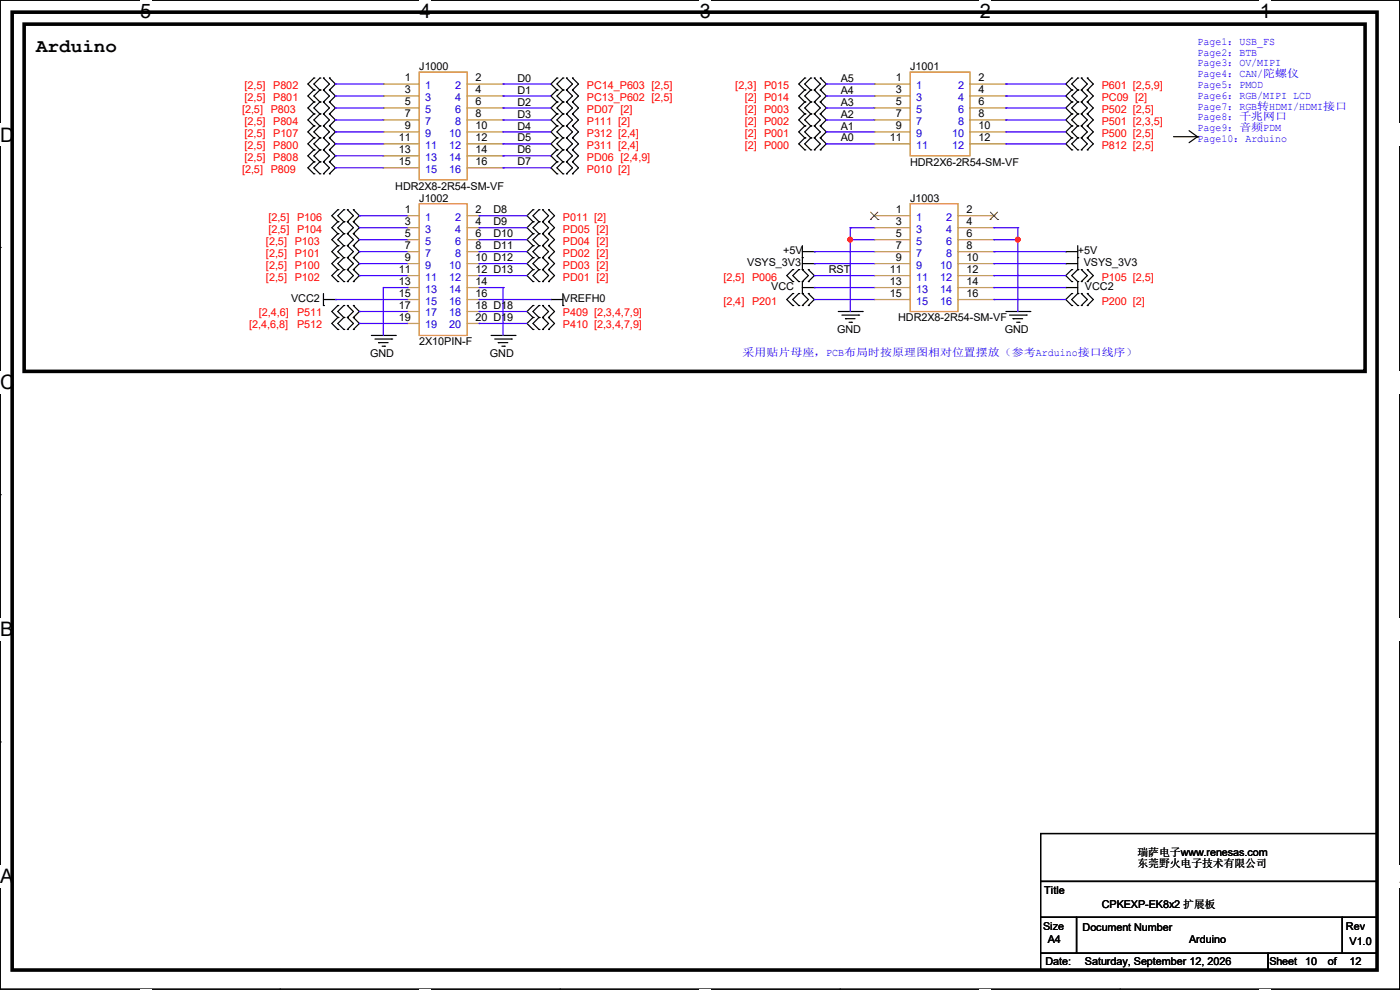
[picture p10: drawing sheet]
<svg xmlns="http://www.w3.org/2000/svg" width="297mm" height="210mm" viewBox="0 0 297 210" stroke-linecap="round" stroke-linejoin="round" font-family="sans-serif">
<path d="M0 0h297v209.8h-297z" fill="none" stroke="#000" stroke-width=".25"/>
<g fill="#fff">
<path d="M29.7 0h2.4v4.8h-2.4z"/>
<path d="M29.7 209.8h2.4v.2h-2.4z"/>
</g>
<path d="M59.4 0h.1M59.4 209.8h.1" fill="none" stroke="#000" stroke-width=".25"/>
<g fill="#fff">
<path d="M89.1 0h2.3v4.8h-2.3z"/>
<path d="M89.1 209.8h2.3v.2h-2.3z"/>
</g>
<path d="M118.8 0h.1M118.8 209.8h.1" fill="none" stroke="#000" stroke-width=".25"/>
<g fill="#fff">
<path d="M148.5 0h2.3v4.8h-2.3z"/>
<path d="M148.5 209.8h2.3v.2h-2.3z"/>
</g>
<path d="M178.2 0h.1M178.2 209.8h.1" fill="none" stroke="#000" stroke-width=".25"/>
<g fill="#fff">
<path d="M207.9 0h2.3v4.8h-2.3z"/>
<path d="M207.9 209.8h2.3v.2h-2.3z"/>
</g>
<path d="M237.6 0h.1M237.6 209.8h.1" fill="none" stroke="#000" stroke-width=".25"/>
<g fill="#fff">
<path d="M267.3 0h2.3v4.8h-2.3z"/>
<path d="M267.3 209.8h2.3v.2h-2.3z"/>
<path d="M0 26.2h3.1v4.8h-3.1z"/>
<path d="M297 26.2v4.8z"/>
<path d="M0 78.7h3.1v4.7h-3.1z"/>
<path d="M297 78.7v4.7z"/>
</g>
<path d="M0 52.5h.1M297 52.5h.1" fill="none" stroke="#000" stroke-width=".25"/>
<g fill="#fff">
<path d="M0 131.1h2.9v4.8h-2.9z"/>
<path d="M297 131.1v4.8z"/>
</g>
<path d="M0 104.9h.1M297 104.9h.1" fill="none" stroke="#000" stroke-width=".25"/>
<g fill="#fff">
<path d="M0 183.6h2.9v4.7h-2.9z"/>
<path d="M296.9 183.6h.1v4.7h-.1z"/>
</g>
<g fill="none" stroke="#000" stroke-width=".25">
<path d="M66.6 19.1h.1M66.6 16.6h.1M66.6 19.1l-1.3 1.3 1.3 1.2M66.6 16.6l-1.3 1.2 1.3 1.3M67.9 19.1h.1M67.9 16.6h.1M67.9 19.1l-1.3 1.3 1.3 1.2M67.9 16.6l-1.3 1.2 1.3 1.3M68.6 19.1h.1M68.6 16.6h.1M68.6 19.1l1.3 1.3-1.3 1.2M68.6 16.6l1.3 1.2-1.3 1.3"/>
<path d="M69.9 19.1h.1M69.9 16.6h.1M69.9 19.1l1.3 1.3-1.3 1.2M69.9 16.6l1.3 1.2-1.3 1.3M118.2 19.1h.1M118.2 16.6h.1M118.2 19.1l-1.3 1.3 1.3 1.2M118.2 16.6l-1.3 1.2 1.3 1.3M119.4 19.1h.1M119.4 16.6h.1M119.4 19.1l-1.2 1.3 1.2 1.2M119.4 16.6l-1.2 1.2 1.2 1.3"/>
<path d="M120.2 19.1h.1M120.2 16.6h.1M120.2 19.1l1.3 1.3-1.3 1.2M120.2 16.6l1.3 1.2-1.3 1.3M121.5 19.1h.1M121.5 16.6h.1M121.5 19.1l1.2 1.3-1.2 1.2M121.5 16.6l1.2 1.2-1.2 1.3M170.7 19.1h.1M170.7 16.6h.1M170.7 19.1l-1.2 1.3 1.2 1.2M170.7 16.6l-1.2 1.2 1.2 1.3"/>
<path d="M172 19.1h.1M172 16.6h.1M172 19.1l-1.3 1.3 1.3 1.2M172 16.6l-1.3 1.2 1.3 1.3M172.8 19.1h.1M172.8 16.6h.1M172.8 19.1l1.2 1.3-1.2 1.2M172.8 16.6l1.2 1.2-1.2 1.3M174 19.1h.1M174 16.6h.1M174 19.1l1.3 1.3-1.3 1.2M174 16.6l1.3 1.2-1.3 1.3"/>
<path d="M227.4 16.6h.1M227.4 19.1h.1M227.4 16.6l-1.3 1.2 1.3 1.3M227.4 19.1l-1.3 1.3 1.3 1.2M228.6 19.1h.1M228.6 16.6h.1M228.6 16.6l-1.2 1.2 1.2 1.3M228.6 19.1l-1.2 1.3 1.2 1.2M229.4 19.1h.1M229.4 16.6h.1M229.4 16.6l1.3 1.2-1.3 1.3M229.4 19.1l1.3 1.3-1.3 1.2"/>
<path d="M230.7 16.6h.1M230.7 19.1h.1M230.7 16.6l1.2 1.2-1.2 1.3M230.7 19.1l1.2 1.3-1.2 1.2M66.6 21.6h.1M66.6 24.2h.1M66.6 26.7h.1M66.6 34.3h.1M66.6 36.9h.1M66.6 29.3h.1M66.6 31.8h.1M66.6 21.6l-1.3 1.3 1.3 1.3"/>
<path d="M66.6 24.2l-1.3 1.2 1.3 1.3M66.6 34.3l-1.3 1.3 1.3 1.3M66.6 29.3l-1.3 1.2 1.3 1.3M66.6 31.8l-1.3 1.3 1.3 1.2M66.6 26.7l-1.3 1.3 1.3 1.3M67.9 24.2h.1M67.9 21.6h.1M67.9 26.7h.1M67.9 36.9h.1M67.9 34.3h.1M67.9 31.8h.1M67.9 29.3h.1"/>
<path d="M67.9 21.6l-1.3 1.3 1.3 1.3M67.9 24.2l-1.3 1.2 1.3 1.3M67.9 34.3l-1.3 1.3 1.3 1.3M67.9 29.3l-1.3 1.2 1.3 1.3M67.9 31.8l-1.3 1.3 1.3 1.2M67.9 26.7l-1.3 1.3 1.3 1.3M68.6 24.2h.1M68.6 21.6h.1M68.6 26.7h.1M68.6 36.9h.1M68.6 34.3h.1M68.6 31.8h.1"/>
<path d="M68.6 29.3h.1M68.6 21.6l1.3 1.3-1.3 1.3M68.6 24.2l1.3 1.2-1.3 1.3M68.6 34.3l1.3 1.3-1.3 1.3M68.6 29.3l1.3 1.2-1.3 1.3M68.6 31.8l1.3 1.3-1.3 1.2M68.6 26.7l1.3 1.3-1.3 1.3M69.9 21.6h.1M69.9 24.2h.1M69.9 26.7h.1M69.9 34.3h.1M69.9 36.9h.1"/>
<path d="M69.9 29.3h.1M69.9 31.8h.1M69.9 21.6l1.3 1.3-1.3 1.3M69.9 24.2l1.3 1.2-1.3 1.3M69.9 34.3l1.3 1.3-1.3 1.3M69.9 29.3l1.3 1.2-1.3 1.3M69.9 31.8l1.3 1.3-1.3 1.2M69.9 26.7l1.3 1.3-1.3 1.3M118.2 21.6h.1M118.2 24.2h.1M118.2 29.3h.1M118.2 31.8h.1"/>
<path d="M118.2 34.3h.1M118.2 26.7h.1M118.2 36.9h.1M118.2 21.6l-1.3 1.3 1.3 1.3M118.2 29.3l-1.3 1.2 1.3 1.3M118.2 31.8l-1.3 1.3 1.3 1.2M118.2 26.7l-1.3 1.3 1.3 1.3M118.2 24.2l-1.3 1.2 1.3 1.3M118.2 34.3l-1.3 1.3 1.3 1.3M119.4 21.6h.1M119.4 24.2h.1M119.4 31.8h.1"/>
<path d="M119.4 29.3h.1M119.4 34.3h.1M119.4 26.7h.1M119.4 36.9h.1M119.4 21.6l-1.2 1.3 1.2 1.3M119.4 29.3l-1.2 1.2 1.2 1.3M119.4 31.8l-1.2 1.3 1.2 1.2M119.4 26.7l-1.2 1.3 1.2 1.3M119.4 24.2l-1.2 1.2 1.2 1.3M119.4 34.3l-1.2 1.3 1.2 1.3M120.2 21.6h.1M120.2 24.2h.1"/>
<path d="M120.2 31.8h.1M120.2 29.3h.1M120.2 34.3h.1M120.2 26.7h.1M120.2 36.9h.1M120.2 21.6l1.3 1.3-1.3 1.3M120.2 29.3l1.3 1.2-1.3 1.3M120.2 31.8l1.3 1.3-1.3 1.2M120.2 26.7l1.3 1.3-1.3 1.3M120.2 24.2l1.3 1.2-1.3 1.3M120.2 34.3l1.3 1.3-1.3 1.3M121.5 21.6h.1"/>
<path d="M121.5 24.2h.1M121.5 29.3h.1M121.5 31.8h.1M121.5 34.3h.1M121.5 26.7h.1M121.5 36.9h.1M121.5 21.6l1.2 1.3-1.2 1.3M121.5 29.3l1.2 1.2-1.2 1.3M121.5 31.8l1.2 1.3-1.2 1.2M121.5 26.7l1.2 1.3-1.2 1.3M121.5 24.2l1.2 1.2-1.2 1.3M121.5 34.3l1.2 1.3-1.2 1.3"/>
<path d="M170.7 21.6h.1M170.7 24.2h.1M170.7 26.7h.1M170.7 29.3h.1M170.7 31.8h.1M170.7 21.6l-1.2 1.3 1.2 1.3M170.7 26.7l-1.2 1.3 1.2 1.3M170.7 24.2l-1.2 1.2 1.2 1.3M170.7 29.3l-1.2 1.2 1.2 1.3M172 21.6h.1M172 24.2h.1M172 29.3h.1"/>
<path d="M172 26.7h.1M172 31.8h.1M172 21.6l-1.3 1.3 1.3 1.3M172 26.7l-1.3 1.3 1.3 1.3M172 24.2l-1.3 1.2 1.3 1.3M172 29.3l-1.3 1.2 1.3 1.3M172.8 21.6h.1M172.8 24.2h.1M172.8 29.3h.1M172.8 26.7h.1M172.8 31.8h.1M172.8 21.6l1.2 1.3-1.2 1.3"/>
<path d="M172.8 26.7l1.2 1.3-1.2 1.3M172.8 24.2l1.2 1.2-1.2 1.3M172.8 29.3l1.2 1.2-1.2 1.3M174 21.6h.1M174 24.2h.1M174 26.7h.1M174 29.3h.1M174 31.8h.1M174 21.6l1.3 1.3-1.3 1.3M174 26.7l1.3 1.3-1.3 1.3M174 24.2l1.3 1.2-1.3 1.3M174 29.3l1.3 1.2-1.3 1.3"/>
<path d="M227.4 29.3h.1M227.4 31.8h.1M227.4 21.6h.1M227.4 24.2h.1M227.4 26.7h.1M227.4 29.3l-1.3 1.2 1.3 1.3M227.4 21.6l-1.3 1.3 1.3 1.3M227.4 24.2l-1.3 1.2 1.3 1.3M227.4 26.7l-1.3 1.3 1.3 1.3M228.6 31.8h.1M228.6 29.3h.1M228.6 24.2h.1"/>
<path d="M228.6 21.6h.1M228.6 26.7h.1M228.6 29.3l-1.2 1.2 1.2 1.3M228.6 21.6l-1.2 1.3 1.2 1.3M228.6 24.2l-1.2 1.2 1.2 1.3M228.6 26.7l-1.2 1.3 1.2 1.3M229.4 31.8h.1M229.4 29.3h.1M229.4 24.2h.1M229.4 21.6h.1M229.4 26.7h.1M229.4 29.3l1.3 1.2-1.3 1.3"/>
<path d="M229.4 21.6l1.3 1.3-1.3 1.3M229.4 24.2l1.3 1.2-1.3 1.3M229.4 26.7l1.3 1.3-1.3 1.3M230.7 29.3h.1M230.7 31.8h.1M230.7 21.6h.1M230.7 24.2h.1M230.7 26.7h.1M230.7 29.3l1.2 1.2-1.2 1.3M230.7 21.6l1.2 1.3-1.2 1.3M230.7 24.2l1.2 1.2-1.2 1.3M230.7 26.7l1.2 1.3-1.2 1.3"/>
<path d="M249 29h5M252.3 27.7l1.7 1.3M254 29h.1M254 29l-1.7 1.3M71.7 54.7h.1M71.7 57.2h.1M71.7 49.6h.1M71.7 52.1h.1M71.7 59.7h.1M71.7 47h.1M71.7 44.5h.1M71.7 54.7l-1.3 1.2 1.3 1.3"/>
<path d="M71.7 49.6l-1.3 1.2 1.3 1.3M71.7 57.2l-1.3 1.3 1.3 1.2M71.7 47l-1.3 1.3 1.3 1.3M71.7 52.1l-1.3 1.3 1.3 1.3M71.7 44.5l-1.3 1.3 1.3 1.2M72.9 57.2h.1M72.9 54.7h.1M72.9 52.1h.1M72.9 49.6h.1M72.9 59.7h.1M72.9 47h.1M72.9 44.5h.1"/>
<path d="M72.9 54.7l-1.2 1.2 1.2 1.3M72.9 49.6l-1.2 1.2 1.2 1.3M72.9 57.2l-1.2 1.3 1.2 1.2M72.9 47l-1.2 1.3 1.2 1.3M72.9 52.1l-1.2 1.3 1.2 1.3M72.9 44.5l-1.2 1.3 1.2 1.2M73.7 57.2h.1M73.7 54.7h.1M73.7 52.1h.1M73.7 49.6h.1M73.7 59.7h.1M73.7 47h.1"/>
<path d="M73.7 44.5h.1M73.7 54.7l1.3 1.2-1.3 1.3M73.7 49.6l1.3 1.2-1.3 1.3M73.7 57.2l1.3 1.3-1.3 1.2M73.7 47l1.3 1.3-1.3 1.3M73.7 52.1l1.3 1.3-1.3 1.3M73.7 44.5l1.3 1.3-1.3 1.2M75 54.7h.1M75 57.2h.1M75 49.6h.1M75 52.1h.1M75 59.7h.1"/>
<path d="M75 47h.1M75 44.5h.1M75 57.2l1.2 1.3-1.2 1.2M75 54.7l1.2 1.2-1.2 1.3M75 49.6l1.2 1.2-1.2 1.3M75 47l1.2 1.3-1.2 1.3M75 52.1l1.2 1.3-1.2 1.3M75 44.5l1.2 1.3-1.2 1.2M113.1 47h.1M113.1 49.6h.1M113.1 57.2h.1M113.1 59.7h.1"/>
<path d="M113.1 44.5h.1M113.1 52.1h.1M113.1 54.7h.1M113.1 47l-1.3 1.3 1.3 1.3M113.1 57.2l-1.3 1.3 1.3 1.2M113.1 44.5l-1.3 1.3 1.3 1.2M113.1 49.6l-1.3 1.2 1.3 1.3M113.1 52.1l-1.3 1.3 1.3 1.3M113.1 54.7l-1.3 1.2 1.3 1.3M114.3 49.6h.1M114.3 47h.1M114.3 59.7h.1"/>
<path d="M114.3 57.2h.1M114.3 44.5h.1M114.3 52.1h.1M114.3 54.7h.1M114.3 47l-1.2 1.3 1.2 1.3M114.3 57.2l-1.2 1.3 1.2 1.2M114.3 44.5l-1.2 1.3 1.2 1.2M114.3 49.6l-1.2 1.2 1.2 1.3M114.3 52.1l-1.2 1.3 1.2 1.3M114.3 54.7l-1.2 1.2 1.2 1.3M115.1 49.6h.1M115.1 47h.1"/>
<path d="M115.1 59.7h.1M115.1 57.2h.1M115.1 44.5h.1M115.1 52.1h.1M115.1 54.7h.1M115.1 47l1.3 1.3-1.3 1.3M115.1 57.2l1.3 1.3-1.3 1.2M115.1 44.5l1.3 1.3-1.3 1.2M115.1 49.6l1.3 1.2-1.3 1.3M115.1 52.1l1.3 1.3-1.3 1.3M115.1 54.7l1.3 1.2-1.3 1.3M116.4 47h.1"/>
<path d="M116.4 49.6h.1M116.4 57.2h.1M116.4 59.7h.1M116.4 44.5h.1M116.4 52.1h.1M116.4 54.7h.1M116.4 47l1.2 1.3-1.2 1.3M116.4 57.2l1.2 1.3-1.2 1.2M116.4 44.5l1.2 1.3-1.2 1.2M116.4 49.6l1.2 1.2-1.2 1.3M116.4 52.1l1.2 1.3-1.2 1.3M116.4 54.7l1.2 1.2-1.2 1.3"/>
<path d="M168.2 57.2h.1M168.2 59.7h.1M168.2 57.2l-1.3 1.3 1.3 1.2M169.5 59.7h.1M169.5 57.2h.1M169.5 57.2l-1.3 1.3 1.3 1.2M170.2 57.2h.1M170.2 54.7h.1M170.2 59.7h.1M170.2 55.9h2.6M170.2 52.1v5.1M170.2 59.7v2.6"/>
<path d="M170.2 53.4h2.6M170.2 57.2l1.3 1.3-1.3 1.2M171.5 57.2h.1M171.5 59.7h.1M171.5 57.2l1.3 1.3-1.3 1.2M172.8 55.9h.1M172.8 53.4h.1M226.1 53.4h.1M226.1 55.9h.1M226.1 55.9h2.5M226.1 53.4h2.5M227.4 57.2h.1"/>
<path d="M227.4 59.7h.1M227.4 57.2l-1.3 1.3 1.3 1.2M228.6 54.7h.1M228.6 57.2h.1M228.6 59.7h.1M228.6 52.1v5.1M228.6 59.7v2.6M228.6 57.2l-1.2 1.3 1.2 1.2M229.4 59.7h.1M229.4 57.2h.1M229.4 57.2l1.3 1.3-1.3 1.2M230.7 57.2h.1"/>
<path d="M230.7 59.7h.1M230.7 57.2l1.2 1.3-1.2 1.2M68.6 64.8h.1M68.6 63.5h2.6M68.6 62.3v2.5M71.2 63.5h.1M71.7 67.4h.1M71.7 69.9h.1M71.7 64.8h.1M71.7 67.4l-1.3 1.2 1.3 1.3M71.7 64.8l-1.3 1.3 1.3 1.3M72.9 69.9h.1"/>
<path d="M72.9 67.4h.1M72.9 64.8h.1M72.9 67.4l-1.2 1.2 1.2 1.3M72.9 64.8l-1.2 1.3 1.2 1.3M73.7 69.9h.1M73.7 67.4h.1M73.7 64.8h.1M73.7 64.8l1.3 1.3-1.3 1.3M73.7 67.4l1.3 1.2-1.3 1.3M75 67.4h.1M75 69.9h.1M75 64.8h.1"/>
<path d="M75 64.8l1.2 1.3-1.2 1.3M75 67.4l1.2 1.2-1.2 1.3M78.8 71.2h5.1M79.5 71.9h3.6M80.3 72.7h.1M80.3 72.7h2M81.1 73.4h.5M81.6 73.4h.1M83.1 71.9h.1M83.9 71.2h.1M104.2 71.2h5.1M104.9 71.9h3.6"/>
<path d="M105.7 72.7h.1M105.7 72.7h2M106.5 73.4h.5M107 73.4h.1M108.5 71.9h.1M109.3 71.2h.1M113.1 67.4h.1M113.1 69.9h.1M113.1 64.8h.1M113.1 67.4l-1.3 1.2 1.3 1.3M113.1 64.8l-1.3 1.3 1.3 1.3M114.3 69.9h.1"/>
<path d="M114.3 67.4h.1M114.3 64.8h.1M114.3 67.4l-1.2 1.2 1.2 1.3M114.3 64.8l-1.2 1.3 1.2 1.3M115.1 69.9h.1M115.1 67.4h.1M115.1 64.8h.1M115.1 67.4l1.3 1.2-1.3 1.3M115.1 64.8l1.3 1.3-1.3 1.3M116.4 67.4h.1M116.4 69.9h.1M116.4 64.8h.1"/>
<path d="M116.4 67.4l1.2 1.2-1.2 1.3M116.4 64.8l1.2 1.3-1.2 1.3M116.9 63.5h.1M116.9 63.5h2.5M119.4 64.8h.1M119.4 62.3v2.5M168.2 62.3h.1M168.2 64.8h.1M168.2 62.3l-1.3 1.2 1.3 1.3M169.5 64.8h.1M169.5 62.3h.1M169.5 62.3l-1.3 1.2 1.3 1.3"/>
<path d="M170.2 62.3h.1M170.2 64.8h.1M170.2 61h2.6M170.2 62.3l1.3 1.2-1.3 1.3M171.5 62.3h.1M171.5 64.8h.1M171.5 62.3l1.3 1.2-1.3 1.3M172.8 61h.1M177.8 66.1h5.1M178.6 66.8h3.6M179.4 67.6h.1M179.4 67.6h2"/>
<path d="M180.1 68.4h.5M180.6 68.4h.1M182.2 66.8h.1M182.9 66.1h.1M213.4 66.1h5.1M214.2 66.8h3.5M214.9 67.6h.1M214.9 67.6h2.1M215.7 68.4h.5M216.2 68.4h.1M217.7 66.8h.1M218.5 66.1h.1"/>
<path d="M226.1 61h.1M226.1 61h2.5M227.4 62.3h.1M227.4 64.8h.1M227.4 62.3l-1.3 1.2 1.3 1.3M228.6 62.3h.1M228.6 64.8h.1M228.6 62.3l-1.2 1.2 1.2 1.3M229.4 64.8h.1M229.4 62.3h.1M229.4 62.3l1.3 1.2-1.3 1.3M230.7 62.3h.1"/>
<path d="M230.7 64.8h.1M230.7 62.3l1.2 1.2-1.2 1.3M0 157.4h.1M297 157.4h.1M220.8 176.8h71.3v10.2h-71.3zM220.8 187h71.3v7.6h-71.3zM220.8 194.6h7.6v7.6h-7.6zM228.4 194.6h56.4v7.6h-56.4zM284.8 194.6h7.3v7.6h-7.3zM220.8 202.2h48.2v3.6h-48.2zM269 202.2h23.1v3.6h-23.1z"/>
</g>
<path d="M2.6 2.6h289.5v203.2h-289.5zM5.1 5.1h284.5v73.7h-284.5z" fill="none" stroke="#000" stroke-width=".76"/>
<path d="M88.9 15.3h10.2v22.8h-10.2zM193.1 15.3h12.7v17.8h-12.7zM88.9 43.2h10.2v28h-10.2zM193.1 43.2h10.1v22.9h-10.1z" fill="none" stroke="#cc8006" stroke-width=".25"/>
<g fill="none" stroke="#a84" stroke-width=".25">
<path d="M81.3 17.8h.1M81.3 17.8h7.6M99.1 17.8h7.6M106.7 17.8h.1M185.5 17.8h.1M185.5 17.8h7.6M205.8 17.8h7.6M213.4 17.8h.1M81.3 20.4h.1M81.3 22.9h.1M81.3 25.4h.1M81.3 28h.1"/>
<path d="M81.3 30.5h.1M81.3 33.1h.1M81.3 35.6h.1M81.3 20.4h7.6M81.3 22.9h7.6M81.3 25.4h7.6M81.3 28h7.6M81.3 30.5h7.6M81.3 33.1h7.6M81.3 35.6h7.6M99.1 20.4h7.6M99.1 22.9h7.6"/>
<path d="M99.1 25.4h7.6M99.1 28h7.6M99.1 30.5h7.6M99.1 33.1h7.6M99.1 35.6h7.6M106.7 20.4h.1M106.7 22.9h.1M106.7 25.4h.1M106.7 28h.1M106.7 30.5h.1M106.7 33.1h.1M106.7 35.6h.1"/>
<path d="M185.5 20.4h.1M185.5 22.9h.1M185.5 25.4h.1M185.5 28h.1M185.5 30.5h.1M185.5 20.4h7.6M185.5 22.9h7.6M185.5 25.4h7.6M185.5 28h7.6M185.5 30.5h7.6M205.8 20.4h7.6M205.8 22.9h7.6"/>
<path d="M205.8 25.4h7.6M205.8 28h7.6M205.8 30.5h7.6M213.4 20.4h.1M213.4 22.9h.1M213.4 25.4h.1M213.4 28h.1M213.4 30.5h.1M86.4 45.8h.1M86.4 48.3h.1M86.4 50.8h.1M86.4 53.4h.1"/>
<path d="M86.4 55.9h.1M86.4 58.5h.1M86.4 45.8h2.5M86.4 48.3h2.5M86.4 50.8h2.5M86.4 53.4h2.5M86.4 55.9h2.5M86.4 58.5h2.5M99.1 45.8h2.5M99.1 48.3h2.5M99.1 50.8h2.5M99.1 53.4h2.5"/>
<path d="M99.1 55.9h2.5M99.1 58.5h2.5M101.6 45.8h.1M101.6 48.3h.1M101.6 50.8h.1M101.6 53.4h.1M101.6 55.9h.1M101.6 58.5h.1M185.5 45.8h.1M185.5 48.3h.1M185.5 50.8h.1M185.5 53.4h.1"/>
<path d="M185.5 55.9h.1M185.5 58.5h.1M185.5 45.8h7.6M185.5 48.3h7.6M185.5 50.8h7.6M185.5 53.4h7.6M185.5 55.9h7.6M185.5 58.5h7.6M203.2 45.8h7.7M203.2 48.3h7.7M203.2 50.8h7.7M203.2 53.4h7.7"/>
<path d="M203.2 55.9h7.7M203.2 58.5h7.7M210.9 45.8h.1M210.9 48.3h.1M210.9 50.8h.1M210.9 53.4h.1M210.9 55.9h.1M210.9 58.5h.1M86.4 61h.1M86.4 63.5h.1M86.4 66.1h.1M86.4 68.6h.1"/>
<path d="M86.4 61h2.5M86.4 63.5h2.5M86.4 66.1h2.5M86.4 68.6h2.5M99.1 61h2.5M99.1 63.5h2.5M99.1 66.1h2.5M99.1 68.6h2.5M101.6 61h.1M101.6 63.5h.1M101.6 66.1h.1M101.6 68.6h.1"/>
<path d="M185.5 61h.1M185.5 63.5h.1M185.5 61h7.6M185.5 63.5h7.6M203.2 61h7.7M203.2 63.5h7.7M210.9 61h.1M210.9 63.5h.1"/>
</g>
<path d="M184.7 46.6h.1M184.7 45l1.6 1.6M186.2 45l-1.5 1.6M186.3 46.6h.1M210.1 46.6h.1M210.1 45l1.6 1.6M211.6 45l-1.5 1.6M211.7 46.6h.1" fill="none" stroke="#804000" stroke-width=".21"/>
<g fill="none" stroke="#4200ff" stroke-width=".25">
<path d="M71.2 17.8h.1M71.2 17.8h10.1M106.7 17.8h.1M106.7 17.8h10.2M175.3 17.8h.1M175.3 17.8h10.2M213.4 17.8h.1M213.4 17.8h12.7M71.2 22.9h.1M71.2 20.4h.1M71.2 35.6h.1M71.2 25.4h.1"/>
<path d="M71.2 28h.1M71.2 33.1h.1M71.2 30.5h.1M71.2 22.9h10.1M71.2 20.4h10.1M71.2 35.6h10.1M71.2 25.4h10.1M71.2 28h10.1M71.2 33.1h10.1M71.2 30.5h10.1M106.7 35.6h.1M106.7 30.5h.1"/>
<path d="M106.7 33.1h.1M106.7 28h.1M106.7 25.4h.1M106.7 20.4h.1M106.7 22.9h.1M106.7 22.9h10.2M106.7 20.4h10.2M106.7 35.6h10.2M106.7 25.4h10.2M106.7 28h10.2M106.7 33.1h10.2M106.7 30.5h10.2"/>
<path d="M175.3 30.5h.1M175.3 28h.1M175.3 25.4h.1M175.3 22.9h.1M175.3 20.4h.1M175.3 22.9h10.2M175.3 20.4h10.2M175.3 25.4h10.2M175.3 28h10.2M175.3 30.5h10.2M213.4 25.4h.1M213.4 28h.1"/>
<path d="M213.4 30.5h.1M213.4 22.9h.1M213.4 20.4h.1M213.4 22.9h12.7M213.4 20.4h12.7M213.4 25.4h12.7M213.4 28h12.7M213.4 30.5h12.7M76.2 55.9h.1M76.2 53.4h.1M76.2 50.8h.1M76.2 45.8h.1"/>
<path d="M76.2 58.5h.1M76.2 48.3h.1M76.2 58.5h10.2M76.2 55.9h10.2M76.2 48.3h10.2M76.2 50.8h10.2M76.2 53.4h10.2M76.2 45.8h10.2M101.6 53.4h.1M101.6 55.9h.1M101.6 58.5h.1M101.6 45.8h.1"/>
<path d="M101.6 50.8h.1M101.6 48.3h.1M101.6 58.5h10.2M101.6 55.9h10.2M101.6 48.3h10.2M101.6 50.8h10.2M101.6 53.4h10.2M101.6 45.8h10.2M172.8 58.5h.1M172.8 55.9h.1M172.8 53.4h.1M172.8 58.5h12.7"/>
<path d="M172.8 55.9h12.7M172.8 53.4h12.7M180.4 48.3h.1M180.4 50.8h.1M180.4 48.3v17.8M180.4 48.3h5.1M180.4 50.8h5.1M210.9 53.4h.1M210.9 55.9h.1M210.9 58.5h.1M210.9 50.8h.1M210.9 48.3h.1"/>
<path d="M210.9 58.5h15.2M210.9 55.9h15.2M210.9 48.3h5M210.9 50.8h5M210.9 53.4h15.2M215.9 50.8h.1M215.9 48.3h.1M215.9 48.3v17.8M71.2 63.5h.1M71.2 63.5h15.2M76.2 66.1h.1M76.2 68.6h.1"/>
<path d="M76.2 66.1h10.2M76.2 68.6h10.2M81.3 61h.1M81.3 61h5.1M81.3 61v10.2M86.4 61h.1M101.6 63.5h.1M101.6 68.6h.1M101.6 66.1h.1M101.6 63.5h15.3M101.6 61h5.1M101.6 66.1h10.2"/>
<path d="M101.6 68.6h10.2M106.7 61h.1M106.7 61v10.2M172.8 63.5h.1M172.8 61h.1M172.8 63.5h12.7M172.8 61h12.7M210.9 61h.1M210.9 63.5h.1M210.9 63.5h15.2M210.9 61h15.2"/>
</g>
<g fill="#f00" stroke="#f00" stroke-width=".25">
<circle cx="180.4" cy="50.8" r=".49"/>
<circle cx="215.9" cy="50.8" r=".49"/>
</g>
<g font-size="4.2">
<text x="29.7" y="3.9">5</text>
<text x="89.1" y="3.9">4</text>
<text x="148.5" y="3.9">3</text>
<text x="207.9" y="3.9">2</text>
<text x="267.3" y="3.9">1</text>
<text x="0" y="30.1">D</text>
<text x="0" y="82.5">C</text>
<text x="0" y="135">B</text>
<text x="0" y="187.4">A</text>
<text x="297" y="187.4">A</text>
</g>
<text font-size="4.1" x="7.7" y="11.1">Arduino</text>
<g font-size="2.3" fill="#00f">
<text x="254" y="9.5">Page1：USB_FS</text>
<text x="254" y="11.8">Page2：BTB</text>
<text x="254" y="14.1">Page3：OV/MIPI</text>
<text x="254" y="16.4">Page4：CAN/陀螺仪</text>
<text x="254" y="18.7">Page5：PMOD</text>
<text x="254" y="21">Page6：RGB/MIPI LCD</text>
<text x="254" y="23.2">Page7：RGB转HDMI/HDMI接口</text>
<text x="254" y="25.5">Page8：千兆网口</text>
<text x="254" y="27.8">Page9：音频PDM</text>
<text x="254" y="30.1">Page10：Arduino</text>
<text x="157.5" y="75.6">采用贴片母座，PCB布局时按原理图相对位置摆放（参考Arduino接口线序）</text>
</g>
<g font-size="2.3">
<text x="85.9" y="17.3">1</text>
<text x="88.9" y="14.8">J1000</text>
<text x="100.9" y="17.3">2</text>
<text x="109.8" y="17.3">D0</text>
<text x="178.4" y="17.3">A5</text>
<text x="190" y="17.3">1</text>
<text x="193.1" y="14.8">J1001</text>
<text x="207.6" y="17.3">2</text>
<text x="85.9" y="19.8">3</text>
<text x="85.9" y="22.4">5</text>
<text x="100.9" y="19.8">4</text>
<text x="100.9" y="22.4">6</text>
<text x="109.8" y="19.9">D1</text>
<text x="109.8" y="22.4">D2</text>
<text x="178.4" y="22.4">A3</text>
<text x="178.4" y="19.9">A4</text>
<text x="190" y="19.8">3</text>
<text x="190" y="22.4">5</text>
<text x="207.6" y="19.8">4</text>
<text x="207.6" y="22.4">6</text>
<text x="84.6" y="30">11</text>
<text x="85.9" y="24.9">7</text>
<text x="85.9" y="27.4">9</text>
<text x="100.9" y="24.9">8</text>
<text x="100.9" y="27.4">10</text>
<text x="100.9" y="30">12</text>
<text x="109.8" y="27.5">D4</text>
<text x="109.8" y="24.9">D3</text>
<text x="178.4" y="27.5">A1</text>
<text x="178.4" y="24.9">A2</text>
<text x="188.8" y="30">11</text>
<text x="190" y="24.9">7</text>
<text x="190" y="27.4">9</text>
<text x="207.6" y="24.9">8</text>
<text x="207.6" y="27.4">10</text>
<text x="207.6" y="30">12</text>
<text x="84.6" y="32.5">13</text>
<text x="84.6" y="35.1">15</text>
<text x="100.9" y="32.5">14</text>
<text x="100.9" y="35.1">16</text>
<text x="109.8" y="35.1">D7</text>
<text x="109.8" y="30">D5</text>
<text x="109.8" y="32.6">D6</text>
<text x="178.4" y="30">A0</text>
<text x="193.1" y="35.1">HDR2X6-2R54-SM-VF</text>
<text x="83.9" y="40.2">HDR2X8-2R54-SM-VF</text>
<text x="85.9" y="45.2">1</text>
<text x="85.9" y="47.8">3</text>
<text x="88.9" y="42.8">J1002</text>
<text x="100.9" y="45.2">2</text>
<text x="100.9" y="47.8">4</text>
<text x="104.7" y="45.3">D8</text>
<text x="104.7" y="47.8">D9</text>
<text x="190" y="45.2">1</text>
<text x="190" y="47.8">3</text>
<text x="193.1" y="42.8">J1003</text>
<text x="205" y="45.2">2</text>
<text x="205" y="47.8">4</text>
<text x="85.9" y="50.3">5</text>
<text x="85.9" y="52.8">7</text>
<text x="100.9" y="50.3">6</text>
<text x="100.9" y="52.8">8</text>
<text x="104.7" y="52.9">D11</text>
<text x="104.7" y="50.3">D10</text>
<text x="166.2" y="53.9">+5V</text>
<text x="190" y="50.3">5</text>
<text x="190" y="52.8">7</text>
<text x="205" y="50.3">6</text>
<text x="205" y="52.8">8</text>
<text x="228.6" y="53.9">+5V</text>
<text x="84.6" y="57.9">11</text>
<text x="85.9" y="55.4">9</text>
<text x="100.9" y="55.4">10 D12</text>
<text x="100.9" y="57.9">12 D13</text>
<text x="158.5" y="56.5">VSYS_3V3</text>
<text x="175.8" y="58">RST</text>
<text x="188.8" y="57.9">11</text>
<text x="190" y="55.4">9</text>
<text x="205" y="55.4">10</text>
<text x="205" y="57.9">12</text>
<text x="229.9" y="56.5">VSYS_3V3</text>
<text x="61.8" y="64.1">VCC2</text>
<text x="84.6" y="60.5">13</text>
<text x="84.6" y="63">15</text>
<text x="84.6" y="65.5">17</text>
<text x="100.9" y="60.5">14</text>
<text x="100.9" y="63">16</text>
<text x="100.9" y="65.5">18 D18</text>
<text x="119.4" y="64.1">VREFH0</text>
<text x="163.6" y="61.6">VCC</text>
<text x="188.8" y="60.5">13</text>
<text x="188.8" y="63">15</text>
<text x="205" y="60.5">14</text>
<text x="205" y="63">16</text>
<text x="230.2" y="61.6">VCC2</text>
<text x="84.6" y="68.1">19</text>
<text x="100.9" y="68.1">20 D19</text>
<text x="177.6" y="70.7">GND</text>
<text x="190.5" y="68.2">HDR2X8-2R54-SM-VF</text>
<text x="213.2" y="70.7">GND</text>
<text x="78.5" y="75.8">GND</text>
<text x="88.9" y="73.2">2X10PIN-F</text>
<text x="103.9" y="75.8">GND</text>
<text x="241.3" y="181.7">瑞萨电子www.renesas.com</text>
<text x="241.3" y="184">东莞野火电子技术有限公司</text>
<text x="221.5" y="189.6">Title</text>
<text x="221.3" y="197.2">Size</text>
<text x="229.7" y="197.4">Document Number</text>
<text x="233.7" y="192.6">CPKEXP-EK8x2 扩展板</text>
<text x="285.5" y="197.2">Rev</text>
<text x="222.3" y="200">A4</text>
<text x="252.3" y="200">Arduino</text>
<text x="286.3" y="200.5">V1.0</text>
<text x="221.8" y="204.8">Date:</text>
<text x="230.2" y="204.8">Saturday, September 12, 2026</text>
<text x="269.3" y="204.8">Sheet</text>
<text x="276.9" y="204.8">10</text>
<text x="281.7" y="204.8">of</text>
<text x="286.3" y="204.8">12</text>
</g>
<g font-size="2.3" fill="#f00">
<text x="51.4" y="24">[2,5]</text>
<text x="51.9" y="21.4">[2,5]</text>
<text x="51.9" y="18.9">[2,5]</text>
<text x="57.4" y="24">P803</text>
<text x="58" y="21.4">P801</text>
<text x="58" y="18.9">P802</text>
<text x="124.5" y="21.4">PC13_P602 [2,5]</text>
<text x="124.5" y="24">PD07 [2]</text>
<text x="124.5" y="18.9">PC14_P603 [2,5]</text>
<text x="156" y="18.9">[2,3]</text>
<text x="158" y="21.4">[2] P014</text>
<text x="158" y="24">[2] P003</text>
<text x="162.1" y="18.9">P015</text>
<text x="233.7" y="18.9">P601 [2,5,9]</text>
<text x="233.7" y="24">P502 [2,5]</text>
<text x="233.7" y="21.4">PC09 [2]</text>
<text x="51.9" y="26.5">[2,5]</text>
<text x="51.9" y="29">[2,5]</text>
<text x="58" y="26.5">P804</text>
<text x="58" y="29">P107</text>
<text x="124.5" y="29">P312 [2,4]</text>
<text x="124.5" y="26.5">P111 [2]</text>
<text x="158" y="29">[2] P001</text>
<text x="158" y="26.5">[2] P002</text>
<text x="233.7" y="26.5">P501 [2,3,5]</text>
<text x="233.7" y="29">P500 [2,5]</text>
<text x="51.9" y="31.6">[2,5]</text>
<text x="51.9" y="34.1">[2,5]</text>
<text x="58" y="31.6">P800</text>
<text x="58" y="34.1">P808</text>
<text x="124.5" y="31.6">P311 [2,4]</text>
<text x="124.5" y="34.1">PD06 [2,4,9]</text>
<text x="158" y="31.6">[2] P000</text>
<text x="233.7" y="31.6">P812 [2,5]</text>
<text x="51.4" y="36.7">[2,5]</text>
<text x="57.4" y="36.7">P809</text>
<text x="124.5" y="36.7">P010 [2]</text>
<text x="56.9" y="46.8">[2,5]</text>
<text x="63" y="46.8">P106</text>
<text x="119.4" y="46.8">P011 [2]</text>
<text x="56.4" y="51.9">[2,5]</text>
<text x="56.9" y="49.4">[2,5]</text>
<text x="62.5" y="51.9">P103</text>
<text x="63" y="49.4">P104</text>
<text x="119.4" y="49.4">PD05 [2]</text>
<text x="119.4" y="51.9">PD04 [2]</text>
<text x="56.4" y="57">[2,5]</text>
<text x="56.4" y="59.5">[2,5]</text>
<text x="56.4" y="54.4">[2,5]</text>
<text x="62.5" y="57">P100</text>
<text x="62.5" y="59.5">P102</text>
<text x="62.5" y="54.4">P101</text>
<text x="119.4" y="59.5">PD01 [2]</text>
<text x="119.4" y="54.4">PD02 [2]</text>
<text x="119.4" y="57">PD03 [2]</text>
<text x="153.5" y="59.5">[2,5]</text>
<text x="159.6" y="59.5">P006</text>
<text x="233.7" y="59.5">P105 [2,5]</text>
<text x="153.5" y="64.6">[2,4]</text>
<text x="159.6" y="64.6">P201</text>
<text x="233.7" y="64.6">P200 [2]</text>
<text x="52.9" y="69.7">[2,4,6,8]</text>
<text x="54.9" y="67.1">[2,4,6]</text>
<text x="63" y="69.7">P512</text>
<text x="63" y="67.1">P511</text>
<text x="119.4" y="69.7">P410 [2,3,4,7,9]</text>
<text x="119.4" y="67.1">P409 [2,3,4,7,9]</text>
</g>
<g font-size="2.3" fill="#00c">
<text x="90.2" y="18.9">1</text>
<text x="90.2" y="21.4">3</text>
<text x="90.2" y="24">5</text>
<text x="96.6" y="18.9">2</text>
<text x="96.6" y="21.4">4</text>
<text x="96.6" y="24">6</text>
<text x="194.4" y="18.9">1</text>
<text x="194.4" y="21.4">3</text>
<text x="194.4" y="24">5</text>
<text x="203.2" y="18.9">2</text>
<text x="203.2" y="21.4">4</text>
<text x="203.2" y="24">6</text>
<text x="90.2" y="26.5">7</text>
<text x="90.2" y="29">9</text>
<text x="95.3" y="29">10</text>
<text x="96.6" y="26.5">8</text>
<text x="194.4" y="26.5">7</text>
<text x="194.4" y="29">9</text>
<text x="202" y="29">10</text>
<text x="203.2" y="26.5">8</text>
<text x="90.2" y="31.6">11</text>
<text x="90.2" y="34.1">13</text>
<text x="95.3" y="31.6">12</text>
<text x="95.3" y="34.1">14</text>
<text x="194.4" y="31.6">11</text>
<text x="202" y="31.6">12</text>
<text x="90.2" y="36.7">15</text>
<text x="95.3" y="36.7">16</text>
<text x="90.2" y="46.8">1</text>
<text x="96.6" y="46.8">2</text>
<text x="194.4" y="46.8">1</text>
<text x="200.7" y="46.8">2</text>
<text x="90.2" y="49.4">3</text>
<text x="90.2" y="51.9">5</text>
<text x="96.6" y="49.4">4</text>
<text x="96.6" y="51.9">6</text>
<text x="194.4" y="49.4">3</text>
<text x="194.4" y="51.9">5</text>
<text x="200.7" y="49.4">4</text>
<text x="200.7" y="51.9">6</text>
<text x="90.2" y="54.4">7</text>
<text x="90.2" y="57">9</text>
<text x="90.2" y="59.5">11</text>
<text x="95.3" y="57">10</text>
<text x="95.3" y="59.5">12</text>
<text x="96.6" y="54.4">8</text>
<text x="194.4" y="54.4">7</text>
<text x="194.4" y="57">9</text>
<text x="194.4" y="59.5">11</text>
<text x="199.4" y="57">10</text>
<text x="199.4" y="59.5">12</text>
<text x="200.7" y="54.4">8</text>
<text x="90.2" y="62.1">13</text>
<text x="90.2" y="64.6">15</text>
<text x="95.3" y="62.1">14</text>
<text x="95.3" y="64.6">16</text>
<text x="194.4" y="62.1">13</text>
<text x="194.4" y="64.6">15</text>
<text x="199.4" y="62.1">14</text>
<text x="199.4" y="64.6">16</text>
<text x="90.2" y="67.1">17</text>
<text x="90.2" y="69.7">19</text>
<text x="95.3" y="67.1">18</text>
<text x="95.3" y="69.7">20</text>
</g>
</svg>
